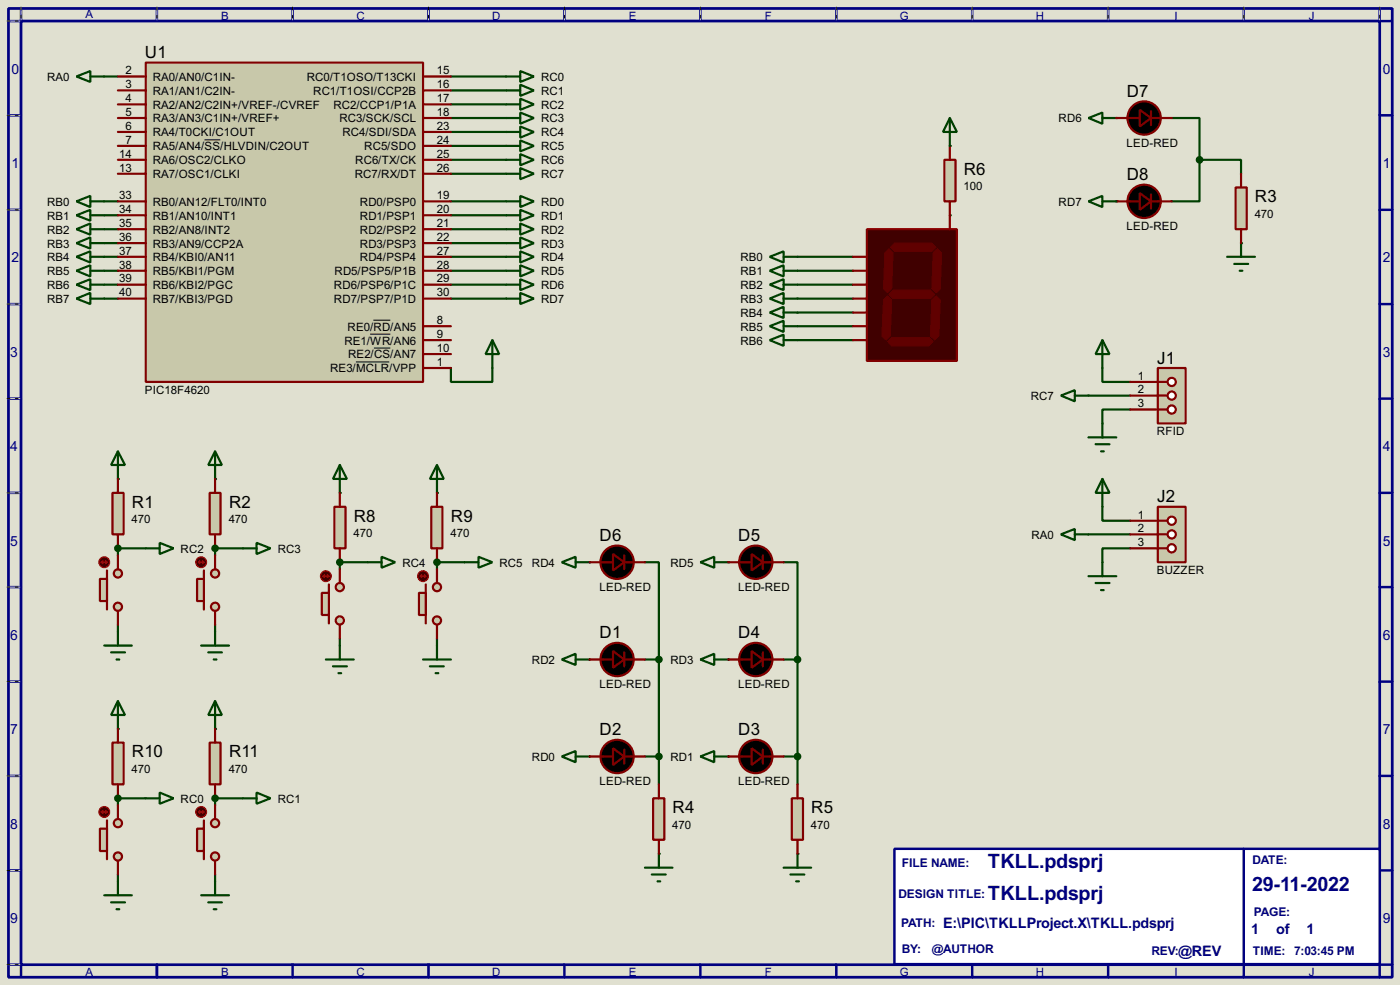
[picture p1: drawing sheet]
<svg xmlns="http://www.w3.org/2000/svg" width="256mm" height="180mm" viewBox="0 0 256 180" stroke-linecap="round" stroke-linejoin="round" font-family="sans-serif">
<path d="M0 0h256.5v180.3h-256.5z" fill="#e0e0d0"/>
<path d="M1.6 1.6h253.5v177.3h-253.5zM3.9 3.9h248.9v172.7h-248.9z" fill="none" stroke="#000080" stroke-width=".5"/>
<g fill="none" stroke="#000080" stroke-width=".45">
<path d="M3.9 1.6v2.3h-2.3M28.8 1.6v2.3M53.6 1.6v2.3M78.5 1.6v2.3M103.4 1.6v2.3M128.3 1.6v2.3M153.2 1.6v2.3M178.1 1.6v2.3M203 1.6v2.3M227.9 1.6v2.3M252.8 1.6v2.3h2.3M1.6 21.1h2.3"/>
<path d="M1.6 38.4h2.3M252.8 21.1h2.3M252.8 38.4h2.3M1.6 55.7h2.3M252.8 55.7h2.3M1.6 73h2.3M252.8 73h2.3M1.6 90.2h2.3M252.8 90.2h2.3M1.6 107.5h2.3M252.8 107.5h2.3M1.6 124.8h2.3"/>
<path d="M252.8 124.8h2.3M1.6 142h2.3M1.6 159.3h2.3M252.8 142h2.3M252.8 159.3h2.3M1.6 176.6h2.3v2.3M28.8 176.6v2.3M53.6 176.6v2.3M78.5 176.6v2.3M103.4 176.6v2.3M128.3 176.6v2.3M153.2 176.6v2.3"/>
<path d="M178.1 176.6v2.3M203 176.6v2.3M227.9 176.6v2.3M255.1 176.6h-2.3v2.3"/>
</g>
<g fill="none" stroke="#e0e0d0" stroke-width=".18">
<path d="M1.3 3.9h2.3M3.9 1.3v2.3M28.8 1.3v2.3M53.6 1.3v2.3M78.5 1.3v2.3M103.4 1.3v2.3M128.3 1.3v2.3M153.2 1.3v2.3M178.1 1.3v2.3M203 1.3v2.3M227.9 1.3v2.3M252.8 1.3v2.3"/>
<path d="M1.3 21.1h2.3M1.3 38.4h2.3M1.3 55.7h2.3M1.3 73h2.3M1.3 90.2h2.3M1.3 107.5h2.3M1.3 124.8h2.3M1.3 142h2.3M1.3 159.3h2.3M1.3 176.6h2.3"/>
</g>
<g fill="none" stroke="#000" stroke-width=".18" stroke-dasharray=".5 1">
<path d="M1.3 3.9h2.3M3.9 1.3v2.3M28.8 1.3v2.3M53.6 1.3v2.3M78.5 1.3v2.3M103.4 1.3v2.3M128.3 1.3v2.3M153.2 1.3v2.3M178.1 1.3v2.3M203 1.3v2.3M227.9 1.3v2.3M252.8 1.3v2.3"/>
<path d="M1.3 21.1h2.3M1.3 38.4h2.3M1.3 55.7h2.3M1.3 73h2.3M1.3 90.2h2.3M1.3 107.5h2.3M1.3 124.8h2.3M1.3 142h2.3M1.3 159.3h2.3M1.3 176.6h2.3"/>
</g>
<path d="M163.9 155.4h88.9v21.1h-88.9z" fill="#fff" stroke="#000080" stroke-width=".45"/>
<path d="M227.9 155.4v21.1" fill="none" stroke="#000080" stroke-width=".45"/>
<g fill="none" stroke="#004000" stroke-width=".4">
<path d="M19.1 14h2.5M82.6 14h10.2M82.6 16.6h10.2M82.6 19.1h10.2M19.1 36.9h2.5M19.1 39.4h2.5M82.6 21.6h10.2M82.6 24.2h10.2M82.6 26.7h10.2M82.6 29.3h10.2M82.6 31.8h10.2M219.8 29.3v7.6h-5.1"/>
<path d="M19.1 42h2.5M19.1 44.5h2.5M19.1 47h2.5M19.1 49.6h2.5M19.1 52.1h2.5M19.1 54.7h2.5M82.6 67.4v2.5h7.6v-2.5"/>
</g>
<circle cx="204.5" cy="21.6" r=".2" fill="#004000"/>
<path d="M214.7 21.6h5.1v7.7" fill="none" stroke="#004000" stroke-width=".4"/>
<circle cx="227.4" cy="44.5" r=".2" fill="#004000"/>
<path d="M219.8 29.3h7.6v2.5" fill="none" stroke="#004000" stroke-width=".4"/>
<circle cx="204.5" cy="36.9" r=".2" fill="#004000"/>
<path d="M82.6 36.9h10.2M82.6 39.4h10.2M82.6 42h10.2M82.6 44.5h10.2M82.6 47h10.2M82.6 49.6h10.2M82.6 52.1h10.2M82.6 54.7h10.2M120.7 120.7v17.8" fill="none" stroke="#004000" stroke-width=".4"/>
<circle cx="108" cy="138.5" r=".2" fill="#004000"/>
<path d="M118.2 138.5h2.5" fill="none" stroke="#004000" stroke-width=".4"/>
<circle cx="108" cy="120.7" r=".2" fill="#004000"/>
<path d="M118.2 120.7h2.5" fill="none" stroke="#004000" stroke-width=".4"/>
<circle cx="108" cy="102.9" r=".2" fill="#004000"/>
<path d="M118.2 102.9h2.5v17.8M146.1 120.7v17.8" fill="none" stroke="#004000" stroke-width=".4"/>
<circle cx="133.4" cy="138.5" r=".2" fill="#004000"/>
<path d="M143.6 138.5h2.5" fill="none" stroke="#004000" stroke-width=".4"/>
<circle cx="133.4" cy="120.7" r=".2" fill="#004000"/>
<path d="M143.6 120.7h2.5" fill="none" stroke="#004000" stroke-width=".4"/>
<circle cx="133.4" cy="102.9" r=".2" fill="#004000"/>
<path d="M143.6 102.9h2.5v17.8M120.7 138.5v5.1" fill="none" stroke="#004000" stroke-width=".4"/>
<circle cx="120.7" cy="156.3" r=".2" fill="#004000"/>
<path d="M146.1 138.5v5.1" fill="none" stroke="#004000" stroke-width=".4"/>
<g fill="#004000">
<circle cx="146.1" cy="156.3" r=".2"/>
<circle cx="174" cy="26.7" r=".2"/>
</g>
<path d="M146.1 47h10.2M146.1 49.6h10.2M146.1 52.1h10.2M146.1 54.7h10.2M146.1 57.2h10.2M146.1 59.7h10.2M146.1 62.3h10.2" fill="none" stroke="#004000" stroke-width=".4"/>
<g fill="#004000">
<circle cx="174" cy="39.4" r=".2"/>
<circle cx="21.6" cy="87.7" r=".2"/>
</g>
<path d="M21.6 100.4v1.3M21.6 114.4v1.2" fill="none" stroke="#004000" stroke-width=".4"/>
<circle cx="21.6" cy="100.4" r=".2" fill="#004000"/>
<path d="M21.6 100.4h5.1" fill="none" stroke="#004000" stroke-width=".4"/>
<circle cx="39.4" cy="87.7" r=".2" fill="#004000"/>
<path d="M39.4 100.4v1.3M39.4 114.4v1.2" fill="none" stroke="#004000" stroke-width=".4"/>
<circle cx="39.4" cy="100.4" r=".2" fill="#004000"/>
<path d="M39.4 100.4h5.1" fill="none" stroke="#004000" stroke-width=".4"/>
<circle cx="62.3" cy="90.2" r=".2" fill="#004000"/>
<path d="M62.3 102.9v1.3M62.3 116.9v1.3" fill="none" stroke="#004000" stroke-width=".4"/>
<circle cx="62.3" cy="102.9" r=".2" fill="#004000"/>
<path d="M62.3 102.9h5.1" fill="none" stroke="#004000" stroke-width=".4"/>
<circle cx="80.1" cy="90.2" r=".2" fill="#004000"/>
<path d="M80.1 102.9v1.3M80.1 116.9v1.3" fill="none" stroke="#004000" stroke-width=".4"/>
<circle cx="80.1" cy="102.9" r=".2" fill="#004000"/>
<path d="M80.1 102.9h5" fill="none" stroke="#004000" stroke-width=".4"/>
<circle cx="21.6" cy="133.4" r=".2" fill="#004000"/>
<path d="M21.6 146.1v1.3M21.6 160.1v1.2" fill="none" stroke="#004000" stroke-width=".4"/>
<circle cx="21.6" cy="146.1" r=".2" fill="#004000"/>
<path d="M21.6 146.1h5.1" fill="none" stroke="#004000" stroke-width=".4"/>
<circle cx="39.4" cy="133.4" r=".2" fill="#004000"/>
<path d="M39.4 146.1v1.3M39.4 160.1v1.2" fill="none" stroke="#004000" stroke-width=".4"/>
<circle cx="39.4" cy="146.1" r=".2" fill="#004000"/>
<g fill="none" stroke="#004000" stroke-width=".4">
<path d="M92.8 14h2.5M92.8 16.6h2.5M92.8 19.1h2.5M95.3 13l2.5 1-2.5 1zM95.3 15.5l2.5 1.1-2.5 1zM95.3 18.1l2.5 1-2.5 1zM14 36.9l2.6-1v2zM14 39.4l2.6-1v2zM16.6 36.9h2.5M16.6 39.4h2.5M92.8 21.6h2.5M92.8 24.2h2.5"/>
<path d="M95.3 20.6l2.5 1-2.5 1.1zM95.3 23.2l2.5 1-2.5 1zM14 42l2.6-1.1v2.1zM14 44.5l2.6-1v2zM14 47l2.6-1v2.1zM14 49.6l2.6-1v2zM14 52.1l2.6-1v2zM16.6 42h2.5M16.6 44.5h2.5M16.6 47h2.5M16.6 49.6h2.5M16.6 52.1h2.5"/>
<path d="M90.2 62.3l1.3 2.5h-2.5zM90.2 62.3v5.1M199.4 72.4h7.7M202 67.4v2.5h5.1M207.1 75h-5.1v2.5M199.4 97.8h7.7M202 92.8v2.5h5.1M207.1 100.4h-5.1v2.5M39.4 146.1h5.1"/>
</g>
<path d="M26.7 11.5h50.8v58.4h-50.8z" fill="#c8c8aa" stroke="#800000" stroke-width=".4"/>
<g fill="none" stroke="#800000" stroke-width=".4">
<path d="M21.6 14h5.1M21.6 16.6h5.1M21.6 19.1h5.1M77.5 14h5.1M77.5 16.6h5.1M77.5 19.1h5.1M21.6 21.6h5.1M21.6 24.2h5.1M21.6 26.7h5.1M21.6 29.3h5.1M21.6 31.8h5.1M21.6 36.9h5.1"/>
<path d="M21.6 39.4h5.1M77.5 21.6h5.1M77.5 24.2h5.1M77.5 26.7h5.1M77.5 29.3h5.1M77.5 31.8h5.1M77.5 36.9h5.1M77.5 39.4h5.1M204.5 21.6h4.3M204.5 36.9h4.3M210.9 21.6h3.8M210.9 36.9h3.8"/>
<path d="M210.9 20.4v2.5M210.9 35.6v2.6M21.6 42h5.1M21.6 44.5h5.1M21.6 47h5.1M21.6 49.6h5.1M21.6 52.1h5.1M21.6 54.7h5.1M77.5 42h5.1M77.5 44.5h5.1M77.5 47h5.1M77.5 49.6h5.1"/>
<path d="M77.5 52.1h5.1M77.5 54.7h5.1M77.5 59.7h5.1M77.5 62.3h5.1M77.5 64.8h5.1M77.5 67.4h5.1"/>
</g>
<path d="M37.5 25.6h2.9M68.4 58.6h3.1M65.2 66.3h6.1M67.8 61.2h3.7M68.5 63.7h3" fill="none" stroke="#000" stroke-width=".18"/>
<g fill="none" stroke="#004000" stroke-width=".4">
<path d="M14 14l2.6-1v2zM16.6 14h2.5M92.8 26.7h2.5M92.8 29.3h2.5M92.8 31.8h2.5M95.3 25.7l2.5 1-2.5 1zM95.3 28.2l2.5 1.1-2.5 1zM95.3 30.8l2.5 1-2.5 1zM199.4 21.6l2.6-1v2.1zM202 21.6h2.5M14 54.7l2.6-1.1v2.1zM16.6 54.7h2.5"/>
<path d="M141 47l2.6-1v2.1zM141 49.6l2.6-1v2zM141 52.1l2.6-1v2zM141 54.7l2.6-1.1v2.1zM141 57.2l2.6-1v2zM141 59.7l2.6-1v2.1zM143.6 47h2.5M143.6 49.6h2.5M143.6 52.1h2.5M143.6 54.7h2.5M143.6 57.2h2.5M143.6 59.7h2.5"/>
<path d="M224.8 47h5.1M226.1 48.3h2.6M227.1 49.6h.5M227.4 44.5v2.5M141 62.3l2.6-1v2zM143.6 62.3h2.5"/>
</g>
<g fill="#000" stroke="#800000" stroke-width=".4">
<path d="M208.8 35.4l2.1 1.5-2.1 1.5zM208.8 20.1l2.1 1.5-2.1 1.6z"/>
<circle cx="209.6" cy="36.9" r="3.1"/>
<circle cx="209.6" cy="21.6" r="3.1"/>
</g>
<circle cx="219.7" cy="29.3" r=".5" fill="#004000" stroke="#004000" stroke-width=".4"/>
<path d="M226.4 34.3h2v7.7h-2z" fill="#c8c8aa" stroke="#800000" stroke-width=".4"/>
<g fill="none" stroke="#800000" stroke-width=".4">
<path d="M227.4 31.8v2.5M227.4 42v2.5M108 102.9h4.3M114.4 101.7v2.5M114.4 119.4v2.6M114.4 102.9h3.8M133.4 102.9h4.3M139.8 102.9h3.8M139.8 101.7v2.5M139.8 119.4v2.6M108 138.5h4.3M108 120.7h4.3"/>
<path d="M114.4 137.2v2.6M114.4 138.5h3.8M114.4 120.7h3.8M133.4 138.5h4.3M133.4 120.7h4.3M139.8 138.5h3.8M139.8 120.7h3.8M139.8 137.2v2.6"/>
</g>
<g fill="none" stroke="#004000" stroke-width=".4">
<path d="M92.8 36.9h2.5M92.8 39.4h2.5M95.3 35.9l2.5 1-2.5 1zM95.3 38.4l2.5 1-2.5 1zM199.4 36.9l2.6-1v2zM202 36.9h2.5M92.8 42h2.5M92.8 44.5h2.5M92.8 47h2.5M92.8 49.6h2.5M92.8 52.1h2.5M92.8 54.7h2.5"/>
<path d="M95.3 40.9l2.5 1.1-2.5 1zM95.3 43.5l2.5 1-2.5 1zM95.3 46l2.5 1-2.5 1.1zM95.3 48.6l2.5 1-2.5 1zM95.3 51.1l2.5 1-2.5 1zM95.3 53.6l2.5 1.1-2.5 1zM102.9 102.9l2.6-1v2zM105.5 102.9h2.5M128.3 102.9l2.6-1v2zM130.9 102.9h2.5M102.9 138.5l2.6-1v2zM102.9 120.7l2.6-1v2z"/>
<path d="M105.5 138.5h2.5M105.5 120.7h2.5M128.3 138.5l2.6-1v2zM128.3 120.7l2.6-1v2zM130.9 138.5h2.5M130.9 120.7h2.5M118.2 158.8h5M120.7 156.3v2.5M119.4 160.1h2.6M120.5 161.3h.5"/>
</g>
<g fill="#004000" stroke="#004000" stroke-width=".4">
<circle cx="120.7" cy="138.5" r=".5"/>
<circle cx="120.7" cy="120.7" r=".5"/>
<circle cx="146.1" cy="138.5" r=".5"/>
<circle cx="146.1" cy="120.7" r=".5"/>
</g>
<g fill="#000" stroke="#800000" stroke-width=".4">
<path d="M112.3 101.4l2.1 1.5-2.1 1.5zM137.7 101.4l2.1 1.5-2.1 1.5zM112.3 137l2.1 1.5-2.1 1.5zM112.3 119.2l2.1 1.5-2.1 1.5zM137.7 137l2.1 1.5-2.1 1.5zM137.7 119.2l2.1 1.5-2.1 1.5z"/>
<circle cx="113" cy="102.9" r="3.1"/>
<circle cx="138.4" cy="102.9" r="3.1"/>
<circle cx="113" cy="120.7" r="3.1"/>
<circle cx="113" cy="138.5" r="3.1"/>
<circle cx="138.4" cy="120.7" r="3.1"/>
<circle cx="138.4" cy="138.5" r="3.1"/>
</g>
<path d="M119.7 146.1h2v7.6h-2z" fill="#c8c8aa" stroke="#800000" stroke-width=".4"/>
<path d="M120.7 143.6v2.5M120.7 153.7v2.6" fill="none" stroke="#800000" stroke-width=".4"/>
<path d="M143.6 158.8h5M146.1 156.3v2.5M144.8 160.1h2.6M145.9 161.3h.5" fill="none" stroke="#004000" stroke-width=".4"/>
<path d="M145.1 146.1h2v7.6h-2z" fill="#c8c8aa" stroke="#800000" stroke-width=".4"/>
<path d="M146.1 143.6v2.5M146.1 153.7v2.6" fill="none" stroke="#800000" stroke-width=".4"/>
<path d="M173 29.3h2.1v7.6h-2.1z" fill="#c8c8aa" stroke="#800000" stroke-width=".4"/>
<path d="M174 26.7v2.6M174 36.9v2.5" fill="none" stroke="#800000" stroke-width=".4"/>
<path d="M174 21.6l1.3 2.6h-2.5zM174 21.6v5.1" fill="none" stroke="#004000" stroke-width=".4"/>
<path d="M158.8 42h16.5v24.1h-16.5z" fill="#400000" stroke="#800000" stroke-width=".4"/>
<g fill="#600000" stroke="#600000" stroke-width=".18">
<path d="M163.1 45.3l.8-.8h6.8l.8 .8-.8 .7h-6.8z" fill-rule="evenodd"/>
<path d="M171 46.3l.8-.8 .7 .8-.2 6.6-.8 .7-.8-.7z" fill-rule="evenodd"/>
<path d="M163.6 53.1h6.9l.8 .8-.8 .8h-6.9l-.7-.8z" fill-rule="evenodd"/>
<path d="M162.1 46.3l.8-.8 .7 .8-.2 6.6-.8 .7-.7-.7z" fill-rule="evenodd"/>
<path d="M170.7 54.9l.8-.7 .8 .7-.3 6.6-.7 .8-.8-.8z" fill-rule="evenodd"/>
<path d="M162.6 62.5l.8-.7h6.8l.8 .7-.8 .8h-6.8z" fill-rule="evenodd"/>
<path d="M161.9 54.9l.7-.7 .8 .7-.3 6.6-.7 .8-.8-.8z" fill-rule="evenodd"/>
</g>
<path d="M174 39.4v2.6M156.3 47h2.5M156.3 49.6h2.5M156.3 52.1h2.5M156.3 54.7h2.5M156.3 57.2h2.5M156.3 59.7h2.5M156.3 62.3h2.5" fill="none" stroke="#800000" stroke-width=".4"/>
<path d="M21.6 82.6l1.3 2.5h-2.5zM21.6 82.6v5.1" fill="none" stroke="#004000" stroke-width=".4"/>
<path d="M20.6 90.2h2.1v7.6h-2.1z" fill="#c8c8aa" stroke="#800000" stroke-width=".4"/>
<path d="M21.6 87.7v2.5M21.6 97.8v2.6" fill="none" stroke="#800000" stroke-width=".4"/>
<g fill="#c8c8aa" stroke="#800000" stroke-width=".4">
<circle cx="21.6" cy="105" r=".75"/>
<circle cx="21.6" cy="111.1" r=".75"/>
</g>
<path d="M19.6 104.4v7.2" fill="none" stroke="#800000" stroke-width=".4"/>
<path d="M18.3 106h1.3v4h-1.3z" fill="#c8c8aa" stroke="#800000" stroke-width=".4"/>
<path d="M21.6 101.7v2.5M21.6 111.8v2.6" fill="none" stroke="#800000" stroke-width=".4"/>
<circle cx="19.1" cy="102.9" r="1" fill="#400000" stroke="#f00" stroke-width=".2"/>
<path d="M18.6 102.9h1M18.6 102.9l.3 .3M18.9 102.7l-.3 .2M19.4 102.7l.2 .2M19.6 102.9l-.2 .3" fill="none" stroke="#f00" stroke-width=".2"/>
<path d="M29.3 99.4l2.5 1-2.5 1zM39.4 82.6l1.3 2.5h-2.5zM39.4 82.6v5.1M19.1 118.2h5.1M20.4 119.4h2.5M21.6 115.6v2.6M26.7 100.4h2.6M21.4 120.7h.5" fill="none" stroke="#004000" stroke-width=".4"/>
<circle cx="21.6" cy="100.4" r=".5" fill="#004000" stroke="#004000" stroke-width=".4"/>
<path d="M38.4 90.2h2v7.6h-2z" fill="#c8c8aa" stroke="#800000" stroke-width=".4"/>
<path d="M39.4 87.7v2.5M39.4 97.8v2.6" fill="none" stroke="#800000" stroke-width=".4"/>
<g fill="#c8c8aa" stroke="#800000" stroke-width=".4">
<circle cx="39.4" cy="105" r=".75"/>
<circle cx="39.4" cy="111.1" r=".75"/>
</g>
<path d="M37.4 104.4v7.2" fill="none" stroke="#800000" stroke-width=".4"/>
<path d="M36.1 106h1.3v4h-1.3z" fill="#c8c8aa" stroke="#800000" stroke-width=".4"/>
<path d="M39.4 101.7v2.5M39.4 111.8v2.6" fill="none" stroke="#800000" stroke-width=".4"/>
<circle cx="36.8" cy="102.9" r="1" fill="#400000" stroke="#f00" stroke-width=".2"/>
<path d="M36.4 102.9h1M36.4 102.9l.2 .3M36.6 102.7l-.2 .2M37.1 102.7l.3 .2M37.4 102.9l-.3 .3" fill="none" stroke="#f00" stroke-width=".2"/>
<path d="M47 99.4l2.6 1-2.6 1zM62.3 85.1l1.3 2.6h-2.6zM62.3 85.1v5.1M36.9 118.2h5.1M38.2 119.4h2.5M39.4 115.6v2.6M44.5 100.4h2.5M39.2 120.7h.5" fill="none" stroke="#004000" stroke-width=".4"/>
<circle cx="39.4" cy="100.4" r=".5" fill="#004000" stroke="#004000" stroke-width=".4"/>
<path d="M61.3 92.8h2v7.6h-2z" fill="#c8c8aa" stroke="#800000" stroke-width=".4"/>
<path d="M62.3 90.2v2.6M62.3 100.4v2.5" fill="none" stroke="#800000" stroke-width=".4"/>
<g fill="#c8c8aa" stroke="#800000" stroke-width=".4">
<circle cx="62.2" cy="107.5" r=".75"/>
<circle cx="62.2" cy="113.6" r=".75"/>
</g>
<path d="M60.3 107v7.1" fill="none" stroke="#800000" stroke-width=".4"/>
<path d="M59 108.5h1.3v4.1h-1.3z" fill="#c8c8aa" stroke="#800000" stroke-width=".4"/>
<path d="M62.3 104.2v2.5M62.3 114.4v2.5" fill="none" stroke="#800000" stroke-width=".4"/>
<circle cx="59.7" cy="105.5" r="1" fill="#400000" stroke="#f00" stroke-width=".2"/>
<path d="M59.2 105.5h1.1M59.2 105.5l.3 .2M59.5 105.2l-.3 .3M60 105.2l.3 .3M60.3 105.5l-.3 .2" fill="none" stroke="#f00" stroke-width=".2"/>
<path d="M80.1 85.1l1.2 2.6h-2.5zM80.1 85.1v5.1M62.3 118.2v2.5M67.4 102.9h2.5M69.9 101.9l2.5 1-2.5 1zM59.7 120.7h5.1M61 122h2.6M62 123.2h.5" fill="none" stroke="#004000" stroke-width=".4"/>
<circle cx="62.2" cy="102.9" r=".5" fill="#004000" stroke="#004000" stroke-width=".4"/>
<path d="M79 92.8h2.1v7.6h-2.1z" fill="#c8c8aa" stroke="#800000" stroke-width=".4"/>
<path d="M80.1 90.2v2.6M80.1 100.4v2.5" fill="none" stroke="#800000" stroke-width=".4"/>
<g fill="#c8c8aa" stroke="#800000" stroke-width=".4">
<circle cx="80" cy="107.5" r=".75"/>
<circle cx="80" cy="113.6" r=".75"/>
</g>
<path d="M78 107v7.1" fill="none" stroke="#800000" stroke-width=".4"/>
<path d="M76.8 108.5h1.2v4.1h-1.2z" fill="#c8c8aa" stroke="#800000" stroke-width=".4"/>
<path d="M80.1 104.2v2.5M80.1 114.4v2.5" fill="none" stroke="#800000" stroke-width=".4"/>
<circle cx="77.5" cy="105.5" r="1" fill="#400000" stroke="#f00" stroke-width=".2"/>
<path d="M77 105.5h1M77 105.5l.3 .2M77.3 105.2l-.3 .3M77.8 105.2l.2 .3M78 105.5l-.2 .2" fill="none" stroke="#f00" stroke-width=".2"/>
<path d="M80.1 118.2v2.5M85.1 102.9h2.6M87.7 101.9l2.5 1-2.5 1zM21.6 128.3l1.3 2.6h-2.5zM21.6 128.3v5.1M77.5 120.7h5.1M78.8 122h2.5M79.8 123.2h.5" fill="none" stroke="#004000" stroke-width=".4"/>
<circle cx="80" cy="102.9" r=".5" fill="#004000" stroke="#004000" stroke-width=".4"/>
<path d="M20.6 135.9h2.1v7.7h-2.1z" fill="#c8c8aa" stroke="#800000" stroke-width=".4"/>
<path d="M21.6 133.4v2.5M21.6 143.6v2.5" fill="none" stroke="#800000" stroke-width=".4"/>
<g fill="#c8c8aa" stroke="#800000" stroke-width=".4">
<circle cx="21.6" cy="150.7" r=".75"/>
<circle cx="21.6" cy="156.8" r=".75"/>
</g>
<path d="M19.6 150.2v7.1" fill="none" stroke="#800000" stroke-width=".4"/>
<path d="M18.3 151.7h1.3v4.1h-1.3z" fill="#c8c8aa" stroke="#800000" stroke-width=".4"/>
<path d="M21.6 147.4v2.5M21.6 157.5v2.6" fill="none" stroke="#800000" stroke-width=".4"/>
<circle cx="19.1" cy="148.6" r="1" fill="#400000" stroke="#f00" stroke-width=".2"/>
<path d="M18.6 148.6h1M18.6 148.6l.3 .3M18.9 148.4l-.3 .2M19.4 148.4l.2 .2M19.6 148.6l-.2 .3" fill="none" stroke="#f00" stroke-width=".2"/>
<path d="M39.4 128.3l1.3 2.6h-2.5zM39.4 128.3v5.1M26.7 146.1h2.6M29.3 145.1l2.5 1-2.5 1zM19.1 163.9h5.1M20.4 165.2h2.5M21.4 166.4h.5M21.6 161.3v2.6" fill="none" stroke="#004000" stroke-width=".4"/>
<circle cx="21.6" cy="146.1" r=".5" fill="#004000" stroke="#004000" stroke-width=".4"/>
<path d="M38.4 135.9h2v7.7h-2z" fill="#c8c8aa" stroke="#800000" stroke-width=".4"/>
<path d="M39.4 133.4v2.5M39.4 143.6v2.5" fill="none" stroke="#800000" stroke-width=".4"/>
<g fill="#c8c8aa" stroke="#800000" stroke-width=".4">
<circle cx="39.4" cy="150.7" r=".75"/>
<circle cx="39.4" cy="156.8" r=".75"/>
</g>
<path d="M37.4 150.2v7.1" fill="none" stroke="#800000" stroke-width=".4"/>
<path d="M36.1 151.7h1.3v4.1h-1.3z" fill="#c8c8aa" stroke="#800000" stroke-width=".4"/>
<path d="M39.4 147.4v2.5M39.4 157.5v2.6" fill="none" stroke="#800000" stroke-width=".4"/>
<circle cx="36.8" cy="148.6" r="1" fill="#400000" stroke="#f00" stroke-width=".2"/>
<path d="M36.4 148.6h1M36.4 148.6l.2 .3M36.6 148.4l-.2 .2M37.1 148.4l.3 .2M37.4 148.6l-.3 .3" fill="none" stroke="#f00" stroke-width=".2"/>
<path d="M44.5 146.1h2.5M47 145.1l2.6 1-2.6 1zM36.9 163.9h5.1M38.2 165.2h2.5M39.2 166.4h.5M39.4 161.3v2.6" fill="none" stroke="#004000" stroke-width=".4"/>
<circle cx="39.4" cy="146.1" r=".5" fill="#004000" stroke="#004000" stroke-width=".4"/>
<path d="M212.1 67.4h5.1v10.1h-5.1z" fill="#c8c8aa" stroke="#800000" stroke-width=".4"/>
<path d="M212.1 69.9h1.8" fill="none" stroke="#800000" stroke-width=".4"/>
<circle cx="214.6" cy="69.9" r=".75" fill="#feffff" stroke="#800000" stroke-width=".4"/>
<path d="M212.1 72.4h1.8" fill="none" stroke="#800000" stroke-width=".4"/>
<circle cx="214.6" cy="72.4" r=".75" fill="#feffff" stroke="#800000" stroke-width=".4"/>
<path d="M212.1 75h1.8" fill="none" stroke="#800000" stroke-width=".4"/>
<circle cx="214.6" cy="75" r=".75" fill="#feffff" stroke="#800000" stroke-width=".4"/>
<path d="M207.1 69.9h5M207.1 72.4h5M207.1 75h5" fill="none" stroke="#800000" stroke-width=".4"/>
<path d="M194.4 72.4l2.5-1v2.1zM196.9 72.4h2.5M202 62.3l1.3 2.5h-2.6zM202 62.3v5.1M202 77.5v2.6M199.4 80.1h5.1M200.7 81.3h2.6M201.7 82.6h.5" fill="none" stroke="#004000" stroke-width=".4"/>
<path d="M212.1 92.8h5.1v10.1h-5.1z" fill="#c8c8aa" stroke="#800000" stroke-width=".4"/>
<path d="M212.1 95.3h1.8" fill="none" stroke="#800000" stroke-width=".4"/>
<circle cx="214.6" cy="95.3" r=".75" fill="#feffff" stroke="#800000" stroke-width=".4"/>
<path d="M212.1 97.8h1.8" fill="none" stroke="#800000" stroke-width=".4"/>
<circle cx="214.6" cy="97.8" r=".75" fill="#feffff" stroke="#800000" stroke-width=".4"/>
<path d="M212.1 100.4h1.8" fill="none" stroke="#800000" stroke-width=".4"/>
<circle cx="214.6" cy="100.4" r=".75" fill="#feffff" stroke="#800000" stroke-width=".4"/>
<path d="M207.1 95.3h5M207.1 97.8h5M207.1 100.4h5" fill="none" stroke="#800000" stroke-width=".4"/>
<path d="M194.4 97.8l2.5-1v2.1zM196.9 97.8h2.5M202 87.7l1.3 2.5h-2.6zM202 87.7v5.1M199.4 105.5h5.1M200.7 106.7h2.6M201.7 108h.5M202 102.9v2.6" fill="none" stroke="#004000" stroke-width=".4"/>
<g font-size="4.1" fill="#000080">
<text x="181" y="158.9">TKLL.pdsprj</text>
<text x="181" y="164.8">TKLL.pdsprj</text>
<text x="229.4" y="163">29-11-2022</text>
</g>
<g font-size="3.5">
<text x="26.6" y="10.6">U1</text>
<text x="206.4" y="17.8">D7</text>
<text x="176.6" y="31.9">R6</text>
<text x="206.4" y="33">D8</text>
<text x="229.9" y="37">R3</text>
<text x="212" y="66.6">J1</text>
<text x="24.2" y="92.9">R1</text>
<text x="42" y="92.9">R2</text>
<text x="64.8" y="95.5">R8</text>
<text x="82.6" y="95.5">R9</text>
<text x="212" y="92">J2</text>
<text x="109.9" y="99.1">D6</text>
<text x="135.3" y="99.1">D5</text>
<text x="109.9" y="116.9">D1</text>
<text x="135.3" y="116.9">D4</text>
<text x="109.9" y="134.6">D2</text>
<text x="135.3" y="134.6">D3</text>
<text x="24.2" y="138.6">R10</text>
<text x="42" y="138.6">R11</text>
<text x="123.2" y="148.8">R4</text>
<text x="148.6" y="148.8">R5</text>
</g>
<g font-size="3" fill="#000080">
<text x="172.8" y="169.8">E:\PIC\TKLLProject.X\TKLL.pdsprj</text>
<text x="229.2" y="170.9">1</text>
<text x="233.8" y="170.9">of</text>
<text x="239.4" y="170.9">1</text>
<text x="215.9" y="174.9">@REV</text>
</g>
<g font-size="2.9" fill="#000080">
<text x="2.1" y="13.5">0</text>
<text x="253.4" y="13.5">0</text>
<text x="2.1" y="30.7">1</text>
<text x="253.4" y="30.7">1</text>
<text x="2.1" y="48">2</text>
<text x="253.4" y="48">2</text>
<text x="1.9" y="65.3">3</text>
<text x="253.4" y="65.3">3</text>
<text x="1.9" y="82.5">4</text>
<text x="253.4" y="82.5">4</text>
<text x="1.9" y="99.9">5</text>
<text x="253.4" y="99.9">5</text>
<text x="1.9" y="117.1">6</text>
<text x="253.4" y="117.1">6</text>
<text x="1.9" y="134.4">7</text>
<text x="253.4" y="134.4">7</text>
<text x="1.9" y="151.7">8</text>
<text x="253.4" y="151.7">8</text>
<text x="1.9" y="168.9">9</text>
<text x="253.4" y="168.9">9</text>
</g>
<g font-size="2.5" fill="#000080">
<text x="165.2" y="158.7">FILE NAME:</text>
<text x="229.4" y="158.2">DATE:</text>
<text x="164.6" y="164.3">DESIGN TITLE:</text>
<text x="229.7" y="167.6">PAGE:</text>
<text x="165.1" y="169.6">PATH:</text>
<text x="165.2" y="174.5">BY:</text>
<text x="170.7" y="174.5">@AUTHOR</text>
<text x="210.9" y="174.7">REV:</text>
<text x="229.5" y="174.7">TIME: 7:03:45 PM</text>
</g>
<g font-size="2.4" fill="#000080">
<text x="15.6" y="3.4">A</text>
<text x="40.5" y="3.6">B</text>
<text x="65.3" y="3.6">C</text>
<text x="90.2" y="3.6">D</text>
<text x="115.2" y="3.6">E</text>
<text x="140.1" y="3.6">F</text>
<text x="164.8" y="3.6">G</text>
<text x="189.8" y="3.6">H</text>
<text x="215.1" y="3.6">I</text>
<text x="239.8" y="3.6">J</text>
<text x="15.6" y="178.7">A</text>
<text x="40.5" y="178.7">B</text>
<text x="65.3" y="178.7">C</text>
<text x="90.2" y="178.7">D</text>
<text x="115.2" y="178.7">E</text>
<text x="140.1" y="178.7">F</text>
<text x="164.8" y="178.7">G</text>
<text x="189.8" y="178.7">H</text>
<text x="215.1" y="178.7">I</text>
<text x="239.8" y="178.7">J</text>
</g>
<g font-size="2.4">
<text x="8.6" y="14.8">RA0</text>
<text x="23" y="13.6">2</text>
<text x="23" y="16.2">3</text>
<text x="28" y="14.8">RA0/AN0/C1IN-</text>
<text x="28" y="17.3">RA1/AN1/C2IN-</text>
<text x="56.2" y="14.8">RC0/T1OSO/T13CKI</text>
<text x="57.4" y="17.3">RC1/T1OSI/CCP2B</text>
<text x="80.1" y="13.6">15</text>
<text x="80.1" y="16.2">16</text>
<text x="99.1" y="14.8">RC0</text>
<text x="99.1" y="17.3">RC1</text>
<text x="23" y="18.7">4</text>
<text x="23" y="21.2">5</text>
<text x="23" y="23.8">6</text>
<text x="28" y="19.9">RA2/AN2/C2IN+/VREF-/CVREF</text>
<text x="28" y="22.4">RA3/AN3/C1IN+/VREF+</text>
<text x="61.1" y="19.9">RC2/CCP1/P1A</text>
<text x="62.2" y="22.4">RC3/SCK/SCL</text>
<text x="80.1" y="18.7">17</text>
<text x="80.1" y="21.2">18</text>
<text x="80.1" y="23.8">23</text>
<text x="99.1" y="19.9">RC2</text>
<text x="99.1" y="22.4">RC3</text>
<text x="193.9" y="22.4">RD6</text>
<text x="21.9" y="28.9">14</text>
<text x="23" y="26.3">7</text>
<text x="28" y="25">RA4/T0CKI/C1OUT</text>
<text x="28" y="27.5">RA5/AN4/SS/HLVDIN/C2OUT</text>
<text x="62.7" y="25">RC4/SDI/SDA</text>
<text x="66.7" y="27.5">RC5/SDO</text>
<text x="80.1" y="26.3">24</text>
<text x="80.1" y="28.9">25</text>
<text x="99.1" y="25">RC4</text>
<text x="99.1" y="27.5">RC5</text>
<text x="206.4" y="26.8">LED-RED</text>
<text x="21.9" y="31.4">13</text>
<text x="28" y="30">RA6/OSC2/CLKO</text>
<text x="28" y="32.6">RA7/OSC1/CLKI</text>
<text x="65" y="32.6">RC7/RX/DT</text>
<text x="65.1" y="30">RC6/TX/CK</text>
<text x="80.1" y="31.4">26</text>
<text x="99.1" y="30">RC6</text>
<text x="99.1" y="32.6">RC7</text>
<text x="176.5" y="34.9">100</text>
<text x="8.6" y="37.7">RB0</text>
<text x="8.6" y="40.2">RB1</text>
<text x="21.9" y="36.5">33</text>
<text x="21.9" y="39">34</text>
<text x="21.9" y="41.6">35</text>
<text x="28" y="37.7">RB0/AN12/FLT0/INT0</text>
<text x="28" y="40.2">RB1/AN10/INT1</text>
<text x="65.9" y="37.7">RD0/PSP0</text>
<text x="65.9" y="40.2">RD1/PSP1</text>
<text x="80.1" y="36.5">19</text>
<text x="80.1" y="39">20</text>
<text x="80.1" y="41.6">21</text>
<text x="99.1" y="37.7">RD0</text>
<text x="99.1" y="40.2">RD1</text>
<text x="193.9" y="37.7">RD7</text>
<text x="229.9" y="40">470</text>
<text x="8.6" y="42.7">RB2</text>
<text x="8.6" y="45.3">RB3</text>
<text x="8.6" y="47.8">RB4</text>
<text x="21.9" y="44.1">36</text>
<text x="21.9" y="46.6">37</text>
<text x="28" y="42.7">RB2/AN8/INT2</text>
<text x="28" y="45.3">RB3/AN9/CCP2A</text>
<text x="28" y="47.8">RB4/KBI0/AN11</text>
<text x="65.9" y="42.7">RD2/PSP2</text>
<text x="65.9" y="45.3">RD3/PSP3</text>
<text x="65.9" y="47.8">RD4/PSP4</text>
<text x="80.1" y="44.1">22</text>
<text x="80.1" y="46.6">27</text>
<text x="99.1" y="42.7">RD2</text>
<text x="99.1" y="45.3">RD3</text>
<text x="99.1" y="47.8">RD4</text>
<text x="135.6" y="47.8">RB0</text>
<text x="206.4" y="42.1">LED-RED</text>
<text x="8.6" y="50.4">RB5</text>
<text x="8.6" y="52.9">RB6</text>
<text x="21.9" y="49.2">38</text>
<text x="21.9" y="51.7">39</text>
<text x="28" y="50.4">RB5/KBI1/PGM</text>
<text x="28" y="52.9">RB6/KBI2/PGC</text>
<text x="61.2" y="52.9">RD6/PSP6/P1C</text>
<text x="61.3" y="50.4">RD5/PSP5/P1B</text>
<text x="80.1" y="49.2">28</text>
<text x="80.1" y="51.7">29</text>
<text x="99.1" y="50.4">RD5</text>
<text x="99.1" y="52.9">RD6</text>
<text x="135.6" y="50.4">RB1</text>
<text x="135.6" y="52.9">RB2</text>
<text x="8.6" y="55.4">RB7</text>
<text x="21.9" y="54.3">40</text>
<text x="28" y="55.4">RB7/KBI3/PGD</text>
<text x="61.2" y="55.4">RD7/PSP7/P1D</text>
<text x="80.1" y="54.3">30</text>
<text x="80.1" y="59.3">8</text>
<text x="99.1" y="55.4">RD7</text>
<text x="135.6" y="55.4">RB3</text>
<text x="135.6" y="58">RB4</text>
<text x="63.1" y="63.1">RE1/WR/AN6</text>
<text x="63.7" y="60.5">RE0/RD/AN5</text>
<text x="63.8" y="65.6">RE2/CS/AN7</text>
<text x="80.1" y="61.9">9</text>
<text x="80.1" y="64.4">10</text>
<text x="135.6" y="60.5">RB5</text>
<text x="135.6" y="63.1">RB6</text>
<text x="60.5" y="68.1">RE3/MCLR/VPP</text>
<text x="80.1" y="67">1</text>
<text x="208.5" y="69.5">1</text>
<text x="208.5" y="72">2</text>
<text x="26.5" y="72.1">PIC18F4620</text>
<text x="188.8" y="73.2">RC7</text>
<text x="208.5" y="74.6">3</text>
<text x="211.9" y="79.7">RFID</text>
<text x="24.1" y="95.8">470</text>
<text x="41.9" y="95.8">470</text>
<text x="208.5" y="94.9">1</text>
<text x="33.1" y="101.2">RC2</text>
<text x="50.9" y="101.2">RC3</text>
<text x="64.8" y="98.4">470</text>
<text x="82.6" y="98.4">470</text>
<text x="188.9" y="98.6">RA0</text>
<text x="208.5" y="97.4">2</text>
<text x="208.5" y="100">3</text>
<text x="73.7" y="103.7">RC4</text>
<text x="91.5" y="103.7">RC5</text>
<text x="97.4" y="103.7">RD4</text>
<text x="122.8" y="103.7">RD5</text>
<text x="211.9" y="105.1">BUZZER</text>
<text x="109.8" y="108.2">LED-RED</text>
<text x="135.2" y="108.2">LED-RED</text>
<text x="97.4" y="121.5">RD2</text>
<text x="109.8" y="126">LED-RED</text>
<text x="122.8" y="121.5">RD3</text>
<text x="135.2" y="126">LED-RED</text>
<text x="24.1" y="141.6">470</text>
<text x="41.9" y="141.6">470</text>
<text x="97.4" y="139.3">RD0</text>
<text x="109.8" y="143.7">LED-RED</text>
<text x="122.8" y="139.3">RD1</text>
<text x="135.2" y="143.7">LED-RED</text>
<text x="33.1" y="146.9">RC0</text>
<text x="50.9" y="146.9">RC1</text>
<text x="123.2" y="151.7">470</text>
<text x="148.6" y="151.7">470</text>
</g>
</svg>
